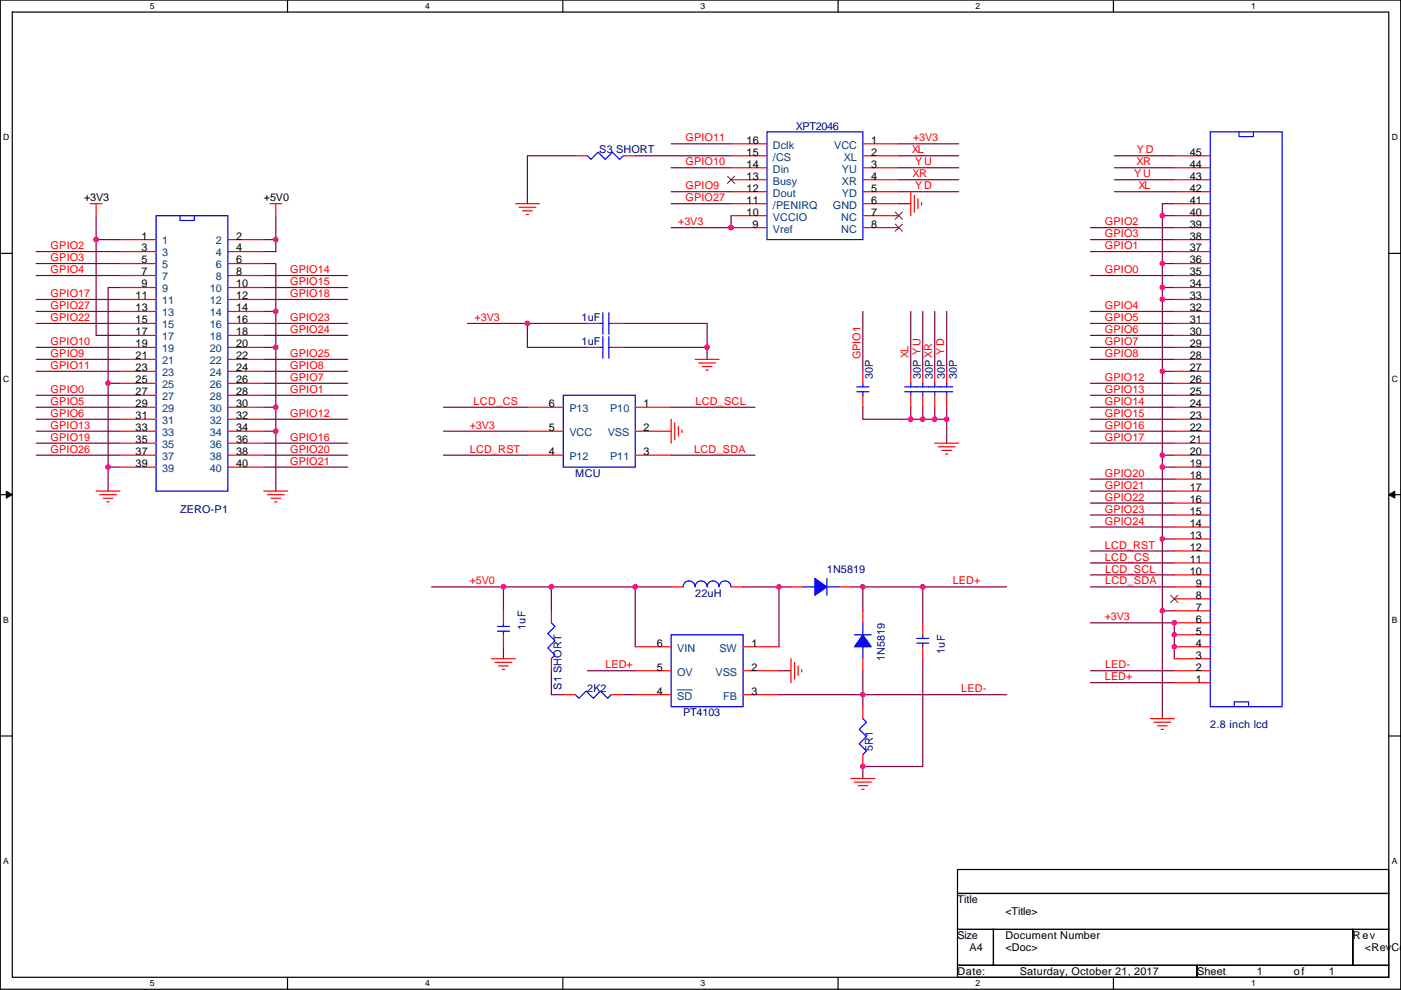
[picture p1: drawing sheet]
<svg xmlns="http://www.w3.org/2000/svg" width="297mm" height="210mm" viewBox="0 0 297 210" stroke-linecap="round" stroke-linejoin="round" font-family="sans-serif">
<path d="M.1 0h296.9v209.8h-296.9zM2.6 2.6h291.8v204.7h-291.8z" fill="none" stroke="#000" stroke-width=".25"/>
<g fill="#fff">
<path d="M31.8 .3h1v2h-1z"/>
<path d="M31.8 207.5h1v2.1h-1z"/>
</g>
<path d="M61 0v2.6M61 207.3v2.5" fill="none" stroke="#000" stroke-width=".25"/>
<g fill="#fff">
<path d="M90.1 .3h1v2h-1z"/>
<path d="M90.1 207.5h1v2.1h-1z"/>
</g>
<path d="M119.3 0v2.6M119.3 207.3v2.5" fill="none" stroke="#000" stroke-width=".25"/>
<g fill="#fff">
<path d="M148.5 .3h1v2h-1z"/>
<path d="M148.5 207.5h1v2.1h-1z"/>
</g>
<path d="M177.7 0v2.6M177.7 207.3v2.5" fill="none" stroke="#000" stroke-width=".25"/>
<g fill="#fff">
<path d="M206.9 .3h1v2h-1z"/>
<path d="M206.9 207.5h1v2.1h-1z"/>
</g>
<path d="M236.1 0v2.6M236.1 207.3v2.5" fill="none" stroke="#000" stroke-width=".25"/>
<g fill="#fff">
<path d="M265.2 .3h1v2h-1z"/>
<path d="M265.2 207.5h1v2.1h-1z"/>
<path d="M.7 28.2h1.3v2h-1.3z"/>
<path d="M295.1 28.2h1.3v2h-1.3z"/>
<path d="M.7 79.3h1.3v2.1h-1.3z"/>
<path d="M295.1 79.3h1.3v2.1h-1.3z"/>
</g>
<path d="M.1 53.7h2.5M294.4 53.7h2.6" fill="none" stroke="#000" stroke-width=".25"/>
<g fill="#fff">
<path d="M.7 130.5h1.2v2h-1.2z"/>
<path d="M295.1 130.5h1.2v2h-1.2z"/>
</g>
<path d="M.1 104.9h2.5M294.4 104.9h2.6" fill="none" stroke="#000" stroke-width=".25"/>
<path d="M1.3 104.2l1.3 .7-1.3 .7zM294.4 104.9l1.3-.7v1.4z" fill="#000" stroke="#000" stroke-width=".21"/>
<g fill="#fff">
<path d="M.7 181.7h1.2v2h-1.2z"/>
<path d="M295.1 181.7h1.2v2h-1.2z"/>
</g>
<path d="M.1 156.1h2.5M294.4 156.1h2.6M203 184.4h91.4v5.1h-91.4zM203 189.5h91.4v7.6h-91.4zM203 197.1h7.6v7.6h-7.6zM210.6 197.1h76.2v7.6h-76.2zM286.8 197.1h7.6v7.6h-7.6zM203 204.7h50.8v2.6h-50.8zM253.8 204.7h40.6v2.6h-40.6z" fill="none" stroke="#000" stroke-width=".25"/>
<g fill="none" stroke="#800040" stroke-width=".25">
<path d="M122 33h-10.2v10.2M134.7 33h20.3M142.3 35.6h12.7M142.3 30.5h12.7M190.6 30.5h12.7M190.6 33h12.7M190.6 35.6h12.7M190.6 38.1h12.7M236.3 38.1h12.7M236.3 35.6h12.7M236.3 33h12.7M7.7 53.4h17.8"/>
<path d="M7.7 55.9h17.8M7.7 58.4h17.8M20.4 50.8v20.3h5.1M20.4 50.8h5.1M20.4 45.7v5.1M55.9 58.4h17.8M55.9 50.8h2.6M55.9 55.9h2.6v10.2h-2.6M58.5 50.8v2.6h-2.6M58.5 45.7v5.1M142.3 43.2h12.7M142.3 40.7h12.7"/>
<path d="M155 45.7v2.6h-12.7M190.6 43.2h2.5M190.6 40.7h12.7M231.2 53.4h17.8M231.2 48.3h17.8M231.2 50.8h17.8M231.2 58.4h17.8M236.3 40.7h12.7M246.4 55.9v5.1h2.6M246.4 45.7v10.2h2.6M246.4 45.7h2.6M249 43.2h-2.6v2.5"/>
<path d="M7.7 63.5h17.8M7.7 66.1h17.8M7.7 68.6h17.8M7.7 73.7h17.8M7.7 76.2h17.8M7.7 78.8h17.8M25.5 61h-2.6v20.3h2.6M55.9 61h17.8M55.9 63.5h17.8M55.9 78.8h17.8M55.9 76.2h17.8M55.9 68.6h17.8"/>
<path d="M55.9 71.1h17.8M58.5 66.1v7.6h-2.6M58.5 73.7v12.7h-2.6M99.1 68.6h12.7v5.1h12.7M111.8 68.6h12.7M132.1 68.6h17.8v5.1M132.1 73.7h17.8M149.9 73.7v2.5M182.9 66.1v12.7M193.1 66.1v12.7M195.6 66.1v12.7M198.2 66.1v12.7"/>
<path d="M200.7 66.1v12.7M231.2 76.2h17.8M231.2 73.7h17.8M231.2 68.6h17.8M231.2 71.1h17.8M231.2 66.1h17.8M246.4 78.8v17.7h2.6M246.4 63.5v15.3h2.6M246.4 61v2.5h2.6M7.7 83.8h17.8M7.7 86.4h17.8M7.7 88.9h17.8"/>
<path d="M7.7 91.5h17.8M7.7 94h17.8M7.7 96.5h17.8M22.9 81.3v17.8h2.6M22.9 99.1v5.1M55.9 94h17.8M55.9 96.5h17.8M55.9 99.1h17.8M55.9 88.9h17.8M55.9 81.3h17.8M55.9 83.8h17.8M58.5 86.4v5.1h-2.6"/>
<path d="M58.5 91.5v12.7M94 96.5h17.8M94 86.4h17.8M94 91.5h17.8M142.3 96.5h17.8M142.3 86.4h17.8M182.9 86.4v2.5h10.2v-2.5M195.6 86.4v2.5h-2.5M198.2 86.4v2.5h-2.6M200.7 86.4v2.5h-2.5M200.7 88.9v5.1M231.2 91.5h17.8"/>
<path d="M231.2 86.4h17.8M231.2 88.9h17.8M231.2 81.3h17.8M231.2 94h17.8M231.2 83.8h17.8M246.4 99.1v15.2h2.6M246.4 96.5v2.6h2.6M231.2 119.4h17.8M231.2 116.9h17.8M231.2 101.6h17.8M231.2 104.2h17.8M231.2 109.2h17.8"/>
<path d="M231.2 111.8h17.8M231.2 106.7h17.8M246.4 114.3v15.3M91.5 124.5h15.2M106.7 137.2v2.5M106.7 124.5h10.2M106.7 124.5v5.1M116.9 124.5h17.8M116.9 124.5v5.1M134.7 124.5v12.7M134.7 124.5h7.6M157.5 124.5h10.2"/>
<path d="M165.2 124.5v12.7M180.4 124.5h2.5M182.9 124.5v5.1M182.9 124.5h12.7M195.6 139.7v22.9h-12.7v2.5M195.6 124.5v7.6M195.6 124.5h17.8M231.2 124.5h17.8M231.2 121.9h17.8M231.2 132.1h17.8v7.6M246.4 129.6v22.8M246.4 129.6h2.6"/>
<path d="M116.9 142.3v5h2.5M124.5 142.3h10.2M132.1 147.3h2.6M165.2 142.3h2.5M165.2 147.3h17.7M182.9 147.3v2.6M182.9 142.3v5M182.9 147.3h30.5M231.2 144.8h17.8M231.2 142.3h17.8"/>
</g>
<g fill="none" stroke="#f00" stroke-width=".25">
<path d="M122 33h2.5M132.1 33h2.6M155 33h7.6M155 30.5h7.6M155 35.6h7.6M155 38.1h7.6M182.9 33h7.7M182.9 30.5h7.7M182.9 35.6h7.7M182.9 38.1h7.7M249 33h7.6M249 35.6h7.6"/>
<path d="M249 38.1h7.6M19.1 43.2h2.6M20.4 43.2v2.5M25.5 50.8h7.6M25.5 53.4h7.6M25.5 55.9h7.6M25.5 58.4h7.6M48.3 50.8h7.6M48.3 53.4h7.6M48.3 55.9h7.6M48.3 58.4h7.6M57.2 43.2h2.6"/>
<path d="M58.5 43.2v2.5M109.3 43.2h5.1M110 44h3.6M110.8 44.7h2M111.6 45.5h.5M155 40.7h7.6M155 43.2h7.6M155 45.7h7.6M155 48.3h7.6M182.9 40.7h7.7M182.9 43.2h7.7M182.9 45.7h7.7"/>
<path d="M182.9 48.3h7.7M193.1 40.7v5M193.9 41.4v3.6M194.6 42.2v2M195.4 42.9v.6M249 40.7h7.6M249 43.2h7.6M249 45.7h7.6M249 48.3h7.6M249 50.8h7.6M249 53.4h7.6M249 55.9h7.6"/>
<path d="M249 58.4h7.6M25.5 68.6h7.6M25.5 61h7.6M25.5 63.5h7.6M25.5 66.1h7.6M25.5 71.1h7.6M25.5 73.7h7.6M25.5 76.2h7.6M25.5 78.8h7.6M48.3 68.6h7.6M48.3 61h7.6M48.3 63.5h7.6"/>
<path d="M48.3 66.1h7.6M48.3 71.1h7.6M48.3 73.7h7.6M48.3 76.2h7.6M48.3 78.8h7.6M124.5 68.6h2.6M124.5 73.7h2.6M129.6 68.6h2.5M129.6 73.7h2.5M147.4 76.2h5.1M148.1 77h3.6M148.9 77.7h2"/>
<path d="M149.7 78.5h.5M182.9 78.8v2.5M193.1 78.8v2.5M195.6 78.8v2.5M198.2 78.8v2.5M200.7 78.8v2.5M249 68.6h7.6M249 61h7.6M249 63.5h7.6M249 66.1h7.6M249 71.1h7.6M249 73.7h7.6"/>
<path d="M249 76.2h7.6M249 78.8h7.6M25.5 96.5h7.6M25.5 91.5h7.6M25.5 86.4h7.6M25.5 81.3h7.6M25.5 83.8h7.6M25.5 88.9h7.6M25.5 94h7.6M25.5 99.1h7.6M48.3 96.5h7.6M48.3 91.5h7.6"/>
<path d="M48.3 86.4h7.6M48.3 81.3h7.6M48.3 83.8h7.6M48.3 88.9h7.6M48.3 94h7.6M48.3 99.1h7.6M111.8 96.5h7.6M111.8 91.5h7.6M111.8 86.4h7.6M134.7 96.5h7.6M134.7 91.5h7.6M134.7 86.4h7.6"/>
<path d="M142.3 88.9v5.1M143.1 89.7v3.5M143.8 90.4v2.1M144.6 91.2v.5M182.9 83.8v2.6M193.1 83.8v2.6M195.6 83.8v2.6M198.2 83.8v2.6M198.2 94h5.1M198.9 94.8h3.6M199.7 95.5h2M200.5 96.3h.5"/>
<path d="M200.7 83.8v2.6M249 96.5h7.6M249 91.5h7.6M249 86.4h7.6M249 81.3h7.6M249 83.8h7.6M249 88.9h7.6M249 94h7.6M249 99.1h7.6M20.4 104.2h5.1M21.1 104.9h3.6M21.9 105.7h2"/>
<path d="M22.7 106.4h.5M55.9 104.2h5.1M56.7 104.9h3.6M57.5 105.7h2M58.2 106.4h.5M249 116.9h7.6M249 111.8h7.6M249 106.7h7.6M249 101.6h7.6M249 119.4h7.6M249 114.3h7.6M249 109.2h7.6"/>
<path d="M249 104.2h7.6M104.2 139.7h5.1M106.7 129.6v2.5M106.7 134.6v2.6M116.9 129.6v2.5M116.9 139.7v2.6M134.7 137.2h7.6M142.3 124.5h2.5M155 124.5h2.5M157.5 137.2h7.7M167.7 124.5h2.5M167.7 139.7v5.1"/>
<path d="M177.9 124.5h2.5M182.9 129.6v2.5M182.9 139.7v2.6M195.6 132.1v2.5M195.6 137.2v2.5M249 137.2h7.6M249 124.5h7.6M249 132.1h7.6M249 127h7.6M249 121.9h7.6M249 139.7h7.6M249 134.6h7.6"/>
<path d="M249 129.6h7.6M105 140.5h3.5M105.7 141.2h2.1M106.5 142h.5M119.4 147.3h2.6M129.6 147.3h2.5M134.7 147.3h7.6M134.7 142.3h7.6M157.5 147.3h7.7M157.5 142.3h7.7M168.5 140.5v3.5M169.2 141.2v2.1"/>
<path d="M170 142v.5M182.9 149.9v2.5M243.9 152.4h5.1M244.7 153.2h3.5M245.4 153.9h2.1M246.2 154.7h.5M249 142.3h7.6M249 144.8h7.6M180.4 165.1h5.1M181.2 165.9h3.5M181.9 166.6h2.1M182.7 167.4h.5"/>
<path d="M182.9 160v2.6"/>
</g>
<g fill="none" stroke="#00f" stroke-width=".25">
<path d="M124.5 33l.8 .8 1.5-1.5 1.5 1.5 1.6-1.5 1.5 1.5 .7-.8M162.6 28h20.3v22.8h-20.3zM256.6 28h15.2v121.9h-15.2zM262.7 28v1h3v-1M33.1 45.7h15.2v58.5h-15.2zM38.2 45.7v1.1h3v-1.1M127.1 68.6h.7M127.1 73.7h.7M127.8 66.3v4.6M127.8 71.4v4.6M129.1 66.3v4.6M129.1 71.4v4.6"/>
<path d="M129.1 68.6h.5M129.1 73.7h.5M119.4 83.8h15.3v15.3h-15.3zM181.7 83.1h2.5M181.7 82.1h2.5M182.9 81.3v.8M182.9 83.1v.7M191.8 83.1h10.2M191.8 82.1h10.2M193.1 81.3v.8M193.1 83.1v.7M195.6 81.3v.8"/>
<path d="M195.6 83.1v.7M198.2 81.3v.8M198.2 83.1v.7M200.7 81.3v.8M200.7 83.1v.7M105.5 133.9h2.5M105.5 132.9h2.5M106.7 132.1v.8M106.7 133.9v.7M116.9 132.1l.8 .8-1.6 1.5 1.6 1.5-1.6 1.5 1.6 1.6-.8 .7M142.3 134.6h15.2v15.3h-15.2zM144.8 124.5a1.26 1.26 0 0 1 1.3-1.3 1.26 1.26 0 0 1 1.3 1.3"/>
<path d="M147.4 124.5a1.26 1.26 0 0 1 1.2-1.3 1.26 1.26 0 0 1 1.3 1.3 1.27 1.27 0 0 1 1.3-1.3 1.27 1.27 0 0 1 1.2 1.3 1.27 1.27 0 0 1 1.3-1.3 1.27 1.27 0 0 1 1.3 1.3M170.2 124.5h2.6M175.3 122.7v3.6M175.3 124.5h2.6M181.2 134.6h3.5M182.9 137.2v2.5M182.9 132.1v2.5M194.4 136.4h2.5M194.4 135.4h2.5M195.6 134.6v.8M195.6 136.4v.8M122 147.3l.7 .8 1.6-1.5 1.5 1.5 1.5-1.5 1.5 1.5 .8-.8"/>
<path d="M182.9 152.4l.8 .8-1.5 1.5 1.5 1.5-1.5 1.6 1.5 1.5-.8 .7M261.7 149.9v-1h3v1"/>
</g>
<g fill="#00f" stroke="#00f" stroke-width=".25">
<path d="M182.9 134.6l1.8 2.6h-3.5z" fill-rule="evenodd"/>
<path d="M172.8 122.7l2.5 1.8-2.5 1.8z" fill-rule="evenodd"/>
</g>
<path d="M143.6 146.3h3.1" fill="none" stroke="#004080" stroke-width=".21"/>
<path d="M154.2 37.4l1.6 1.5M155.8 37.4l-1.6 1.5M189.8 45l1.5 1.5M189.8 47.5l1.5 1.6M191.3 45l-1.5 1.5M191.3 47.5l-1.5 1.6M248.2 126.3l1.6 1.5M249.7 126.3l-1.5 1.5" fill="none" stroke="#804000" stroke-width=".21"/>
<g fill="#f0f" stroke="#f0f" stroke-width=".25">
<circle cx="246.4" cy="129.5" r=".5"/>
<circle cx="246.4" cy="114.3" r=".5"/>
<circle cx="246.4" cy="99.1" r=".5"/>
<circle cx="246.4" cy="78.7" r=".5"/>
<circle cx="246.4" cy="63.5" r=".5"/>
<circle cx="246.4" cy="55.9" r=".5"/>
<circle cx="246.4" cy="45.7" r=".5"/>
<circle cx="149.9" cy="73.7" r=".5"/>
<circle cx="165.1" cy="124.5" r=".5"/>
<circle cx="182.9" cy="162.6" r=".5"/>
<circle cx="195.6" cy="124.5" r=".5"/>
<circle cx="134.7" cy="124.5" r=".5"/>
<circle cx="182.9" cy="124.5" r=".5"/>
<circle cx="182.9" cy="147.3" r=".5"/>
<circle cx="249" cy="137.2" r=".5"/>
<circle cx="249" cy="134.6" r=".5"/>
<circle cx="20.4" cy="50.8" r=".5"/>
<circle cx="58.5" cy="50.8" r=".5"/>
<circle cx="22.9" cy="81.3" r=".5"/>
<circle cx="22.9" cy="99.1" r=".5"/>
<circle cx="58.5" cy="66" r=".5"/>
<circle cx="58.5" cy="73.7" r=".5"/>
<circle cx="58.5" cy="86.4" r=".5"/>
<circle cx="58.5" cy="91.4" r=".5"/>
<circle cx="116.9" cy="124.5" r=".5"/>
<circle cx="106.7" cy="124.5" r=".5"/>
<circle cx="246.4" cy="61" r=".5"/>
<circle cx="246.4" cy="96.5" r=".5"/>
<circle cx="249" cy="132.1" r=".5"/>
<circle cx="155" cy="48.3" r=".5"/>
<circle cx="111.8" cy="68.6" r=".5"/>
<circle cx="193.1" cy="88.9" r=".5"/>
<circle cx="195.6" cy="88.9" r=".5"/>
<circle cx="198.2" cy="88.9" r=".5"/>
<circle cx="200.7" cy="88.9" r=".5"/>
</g>
<g font-size="2.3" fill="#f00">
<text x="145.3" y="30">GPIO11</text>
<text x="193.6" y="30">+3V3</text>
<text x="145.3" y="35.1">GPIO10</text>
<text x="193.4" y="32.5">XL</text>
<text x="194" y="35.1">YU</text>
<text x="241" y="35.1">XR</text>
<text x="241" y="32.5">YD</text>
<text x="145.3" y="40.2">GPIO9</text>
<text x="193.5" y="37.6">XR</text>
<text x="194" y="40.2">YD</text>
<text x="240.5" y="37.6">YU</text>
<text x="241.4" y="40.2">XL</text>
<text x="143.8" y="47.8">+3V3</text>
<text x="145.3" y="42.7">GPIO27</text>
<text x="234.2" y="47.8">GPIO2</text>
<text x="10.7" y="52.9">GPIO2</text>
<text x="234.2" y="52.9">GPIO1</text>
<text x="234.2" y="50.3">GPIO3</text>
<text x="10.7" y="55.4">GPIO3</text>
<text x="10.7" y="57.9">GPIO4</text>
<text x="61.5" y="57.9">GPIO14</text>
<text x="234.2" y="57.9">GPIO0</text>
<text x="10.7" y="63">GPIO17</text>
<text x="10.7" y="65.6">GPIO27</text>
<text x="61.5" y="60.5">GPIO15</text>
<text x="61.5" y="63">GPIO18</text>
<text x="234.2" y="65.6">GPIO4</text>
<text x="10.7" y="68.1">GPIO22</text>
<text x="61.5" y="68.1">GPIO23</text>
<text x="61.5" y="70.6">GPIO24</text>
<text x="100.6" y="68.1">+3V3</text>
<text x="234.2" y="68.1">GPIO5</text>
<text x="234.2" y="70.6">GPIO6</text>
<text x="10.7" y="73.2">GPIO10</text>
<text x="10.7" y="75.7">GPIO9</text>
<text x="61.5" y="75.7">GPIO25</text>
<text x="182.4" y="76.2" transform="rotate(-90 182.4 76.2)">GPIO1</text>
<text x="192.6" y="76" transform="rotate(-90 192.6 76)">XL</text>
<text x="234.2" y="75.7">GPIO8</text>
<text x="234.2" y="73.2">GPIO7</text>
<text x="10.7" y="78.3">GPIO11</text>
<text x="10.7" y="83.3">GPIO0</text>
<text x="61.5" y="78.3">GPIO8</text>
<text x="61.5" y="80.8">GPIO7</text>
<text x="61.5" y="83.3">GPIO1</text>
<text x="234.2" y="80.8">GPIO12</text>
<text x="234.2" y="83.3">GPIO13</text>
<text x="10.7" y="85.9">GPIO5</text>
<text x="10.7" y="88.4">GPIO6</text>
<text x="61.5" y="88.4">GPIO12</text>
<text x="100.4" y="85.9">LCD_CS</text>
<text x="147.4" y="85.9">LCD_SCL</text>
<text x="234.2" y="85.9">GPIO14</text>
<text x="234.2" y="88.4">GPIO15</text>
<text x="10.7" y="91">GPIO13</text>
<text x="10.7" y="93.5">GPIO19</text>
<text x="61.5" y="93.5">GPIO16</text>
<text x="99.6" y="91">+3V3</text>
<text x="234.2" y="91">GPIO16</text>
<text x="234.2" y="93.5">GPIO17</text>
<text x="10.7" y="96">GPIO26</text>
<text x="61.5" y="96">GPIO20</text>
<text x="61.5" y="98.6">GPIO21</text>
<text x="99.6" y="96">LCD_RST</text>
<text x="147.2" y="96">LCD_SDA</text>
<text x="234.2" y="101.1">GPIO20</text>
<text x="234.2" y="103.7">GPIO21</text>
<text x="234.2" y="106.2">GPIO22</text>
<text x="234.2" y="108.7">GPIO23</text>
<text x="234.2" y="111.3">GPIO24</text>
<text x="234.2" y="118.9">LCD_CS</text>
<text x="234.2" y="116.4">LCD_RST</text>
<text x="99.6" y="124">+5V0</text>
<text x="202" y="124">LED+</text>
<text x="234.3" y="124">LCD_SDA</text>
<text x="234.3" y="121.4">LCD_SCL</text>
<text x="234.2" y="131.6">+3V3</text>
<text x="128.4" y="141.8">LED+</text>
<text x="234.3" y="141.8">LED-</text>
<text x="203.8" y="146.8">LED-</text>
<text x="234.3" y="144.3">LED+</text>
</g>
<g font-size="2.3" fill="#000080">
<text x="168.7" y="27.5">XPT2046</text>
<text x="127.1" y="32.6">S3 SHORT</text>
<text x="123.3" y="68.1">1uF</text>
<text x="123.3" y="73.2">1uF</text>
<text x="185.1" y="80.3" transform="rotate(-90 185.1 80.3)">30P</text>
<text x="195.2" y="80.3" transform="rotate(-90 195.2 80.3)">30P YU</text>
<text x="197.8" y="80.3" transform="rotate(-90 197.8 80.3)">30PXR</text>
<text x="200.3" y="80.3" transform="rotate(-90 200.3 80.3)">30P YD</text>
<text x="202.8" y="80.3" transform="rotate(-90 202.8 80.3)">30P</text>
<text x="122" y="101.1">MCU</text>
<text x="38.2" y="108.8">ZERO-P1</text>
<text x="175.3" y="121.5">1N5819</text>
<text x="147.4" y="126.5">22uH</text>
<text x="111.4" y="133.6" transform="rotate(-90 111.4 133.6)">1uF</text>
<text x="187.6" y="140.2" transform="rotate(-90 187.6 140.2)">1N5819</text>
<text x="200.3" y="138.7" transform="rotate(-90 200.3 138.7)">1uF</text>
<text x="119" y="146.3" transform="rotate(-90 119 146.3)">S1 SHORT</text>
<text x="124.5" y="146.9">2K2</text>
<text x="144.8" y="151.9">PT4103</text>
<text x="256.6" y="154.5">2.8 inch lcd</text>
<text x="185.1" y="159.3" transform="rotate(-90 185.1 159.3)">5R1</text>
</g>
<g font-size="2.3">
<text x="158.3" y="35.6">14</text>
<text x="158.3" y="33">15</text>
<text x="158.3" y="30.5">16</text>
<text x="184.7" y="35.6">3</text>
<text x="184.7" y="30.5">1</text>
<text x="184.7" y="33">2</text>
<text x="252.3" y="35.6">44</text>
<text x="252.3" y="33">45</text>
<text x="158.3" y="40.6">12</text>
<text x="158.3" y="38.1">13</text>
<text x="184.7" y="38.1">4</text>
<text x="184.7" y="40.6">5</text>
<text x="252.3" y="40.6">42</text>
<text x="252.3" y="38.1">43</text>
<text x="17.8" y="42.7">+3V3</text>
<text x="55.9" y="42.7">+5V0</text>
<text x="158.3" y="45.7">10</text>
<text x="158.3" y="43.2">11</text>
<text x="184.7" y="45.7">7</text>
<text x="184.7" y="43.2">6</text>
<text x="252.3" y="45.7">40</text>
<text x="252.3" y="43.2">41</text>
<text x="30" y="50.8">1</text>
<text x="30" y="53.3">3</text>
<text x="50.1" y="50.8">2</text>
<text x="50.1" y="53.3">4</text>
<text x="159.6" y="48.3">9</text>
<text x="184.7" y="48.3">8</text>
<text x="252.3" y="50.8">38</text>
<text x="252.3" y="53.3">37</text>
<text x="252.3" y="48.3">39</text>
<text x="30" y="55.9">5</text>
<text x="30" y="58.4">7</text>
<text x="50.1" y="55.9">6</text>
<text x="50.1" y="58.4">8</text>
<text x="252.3" y="55.9">36</text>
<text x="252.3" y="58.4">35</text>
<text x="28.8" y="63.5">11</text>
<text x="30" y="61">9</text>
<text x="50.1" y="61">10</text>
<text x="50.1" y="63.5">12</text>
<text x="252.3" y="61">34</text>
<text x="252.3" y="63.5">33</text>
<text x="28.8" y="66">13</text>
<text x="28.8" y="68.6">15</text>
<text x="28.8" y="71.1">17</text>
<text x="50.1" y="66">14</text>
<text x="50.1" y="68.6">16</text>
<text x="50.1" y="71.1">18</text>
<text x="252.3" y="71.1">30</text>
<text x="252.3" y="66">32</text>
<text x="252.3" y="68.6">31</text>
<text x="28.8" y="73.7">19</text>
<text x="28.8" y="76.2">21</text>
<text x="50.1" y="73.7">20</text>
<text x="50.1" y="76.2">22</text>
<text x="252.3" y="76.2">28</text>
<text x="252.3" y="73.7">29</text>
<text x="28.8" y="78.7">23</text>
<text x="28.8" y="81.3">25</text>
<text x="28.8" y="83.8">27</text>
<text x="50.1" y="78.7">24</text>
<text x="50.1" y="81.3">26</text>
<text x="50.1" y="83.8">28</text>
<text x="252.3" y="81.3">26</text>
<text x="252.3" y="83.8">25</text>
<text x="252.3" y="78.7">27</text>
<text x="28.8" y="86.4">29</text>
<text x="28.8" y="88.9">31</text>
<text x="50.1" y="86.4">30</text>
<text x="50.1" y="88.9">32</text>
<text x="116.4" y="86.4">6</text>
<text x="136.5" y="86.4">1</text>
<text x="252.3" y="86.4">24</text>
<text x="252.3" y="88.9">23</text>
<text x="28.8" y="91.4">33</text>
<text x="28.8" y="94">35</text>
<text x="50.1" y="91.4">34</text>
<text x="50.1" y="94">36</text>
<text x="116.4" y="91.4">5</text>
<text x="136.5" y="91.4">2</text>
<text x="252.3" y="91.4">22</text>
<text x="252.3" y="94">21</text>
<text x="28.8" y="96.5">37</text>
<text x="28.8" y="99.1">39</text>
<text x="50.1" y="96.5">38</text>
<text x="50.1" y="99.1">40</text>
<text x="116.4" y="96.5">4</text>
<text x="136.5" y="96.5">3</text>
<text x="252.3" y="101.6">18</text>
<text x="252.3" y="96.5">20</text>
<text x="252.3" y="99.1">19</text>
<text x="252.3" y="106.7">16</text>
<text x="252.3" y="104.1">17</text>
<text x="252.3" y="111.8">14</text>
<text x="252.3" y="109.2">15</text>
<text x="252.3" y="116.8">12</text>
<text x="252.3" y="119.4">11</text>
<text x="252.3" y="114.3">13</text>
<text x="252.3" y="121.9">10</text>
<text x="253.6" y="124.5">9</text>
<text x="253.6" y="127">8</text>
<text x="253.6" y="129.5">7</text>
<text x="139.3" y="137.2">6</text>
<text x="159.3" y="137.2">1</text>
<text x="253.6" y="137.2">4</text>
<text x="253.6" y="132.1">6</text>
<text x="253.6" y="134.6">5</text>
<text x="139.3" y="142.2">5</text>
<text x="159.3" y="142.2">2</text>
<text x="253.6" y="142.2">2</text>
<text x="253.6" y="139.7">3</text>
<text x="139.3" y="147.3">4</text>
<text x="159.3" y="147.3">3</text>
<text x="253.6" y="144.8">1</text>
<text x="203" y="191.6">Title</text>
<text x="213.2" y="194.1">&lt;Title&gt;</text>
<text x="203" y="199.2">Size</text>
<text x="205.5" y="201.7">A4</text>
<text x="213.2" y="201.7">&lt;Doc&gt;</text>
<text x="213.2" y="199.2">Document Number</text>
<text x="286.8" y="199.2">R ev</text>
<text x="289.4" y="201.7">&lt;RevCo</text>
<text x="203" y="206.8">Date:</text>
<text x="216.2" y="206.8">Saturday, October 21, 2017</text>
<text x="253.8" y="206.8">Sheet</text>
<text x="266.5" y="206.8">1</text>
<text x="274.3" y="206.8">of</text>
<text x="281.7" y="206.8">1</text>
</g>
<g font-size="2.3" fill="#004080">
<text x="163.9" y="34.1">/CS</text>
<text x="163.9" y="31.5">Dclk</text>
<text x="176.8" y="31.5">VCC</text>
<text x="178.9" y="34.1">XL</text>
<text x="163.9" y="41.7">Dout</text>
<text x="163.9" y="39.2">Busy</text>
<text x="163.9" y="36.6">Din</text>
<text x="178.5" y="39.2">XR</text>
<text x="178.5" y="36.6">YU</text>
<text x="178.5" y="41.7">YD</text>
<text x="163.9" y="46.8">VCCIO</text>
<text x="163.9" y="44.2">/PENIRQ</text>
<text x="176.6" y="44.2">GND</text>
<text x="178.4" y="46.8">NC</text>
<text x="34.4" y="51.9">1</text>
<text x="45.8" y="51.9">2</text>
<text x="163.9" y="49.3">Vref</text>
<text x="178.4" y="49.3">NC</text>
<text x="34.4" y="54.4">3</text>
<text x="34.4" y="56.9">5</text>
<text x="34.4" y="59.5">7</text>
<text x="45.8" y="54.4">4</text>
<text x="45.8" y="56.9">6</text>
<text x="45.8" y="59.5">8</text>
<text x="34.4" y="62">9</text>
<text x="34.4" y="64.6">11</text>
<text x="44.5" y="62">10</text>
<text x="44.5" y="64.6">12</text>
<text x="34.4" y="67.1">13</text>
<text x="34.4" y="69.6">15</text>
<text x="44.5" y="67.1">14</text>
<text x="44.5" y="69.6">16</text>
<text x="34.4" y="72.2">17</text>
<text x="34.4" y="74.7">19</text>
<text x="34.4" y="77.3">21</text>
<text x="44.5" y="72.2">18</text>
<text x="44.5" y="74.7">20</text>
<text x="44.5" y="77.3">22</text>
<text x="34.4" y="79.8">23</text>
<text x="34.4" y="82.3">25</text>
<text x="44.5" y="79.8">24</text>
<text x="44.5" y="82.3">26</text>
<text x="34.4" y="84.9">27</text>
<text x="34.4" y="87.4">29</text>
<text x="34.4" y="90">31</text>
<text x="44.5" y="84.9">28</text>
<text x="44.5" y="87.4">30</text>
<text x="44.5" y="90">32</text>
<text x="120.7" y="87.4">P13</text>
<text x="129.3" y="87.4">P10</text>
<text x="34.4" y="92.5">33</text>
<text x="34.4" y="95">35</text>
<text x="44.5" y="92.5">34</text>
<text x="44.5" y="95">36</text>
<text x="120.7" y="92.5">VCC</text>
<text x="128.8" y="92.5">VSS</text>
<text x="34.4" y="97.6">37</text>
<text x="34.4" y="100.1">39</text>
<text x="44.5" y="97.6">38</text>
<text x="44.5" y="100.1">40</text>
<text x="120.7" y="97.6">P12</text>
<text x="129.3" y="97.6">P11</text>
<text x="143.6" y="138.2">VIN</text>
<text x="143.6" y="143.3">OV</text>
<text x="151.7" y="143.3">VSS</text>
<text x="152.5" y="138.2">SW</text>
<text x="143.6" y="148.4">SD</text>
<text x="153.3" y="148.4">FB</text>
</g>
<g font-size="1.8">
<text x="31.8" y="1.9">5</text>
<text x="90.1" y="1.9">4</text>
<text x="148.5" y="1.9">3</text>
<text x="206.9" y="1.9">2</text>
<text x="265.2" y="1.9">1</text>
<text x=".7" y="29.8">D</text>
<text x="295.1" y="29.8">D</text>
<text x=".7" y="81">C</text>
<text x="295.1" y="81">C</text>
<text x=".7" y="132.1">B</text>
<text x="295.1" y="132.1">B</text>
<text x=".7" y="183.3">A</text>
<text x="295.1" y="183.3">A</text>
<text x="31.8" y="209.2">5</text>
<text x="90.1" y="209.2">4</text>
<text x="148.5" y="209.2">3</text>
<text x="206.9" y="209.2">2</text>
<text x="265.2" y="209.2">1</text>
</g>
</svg>
